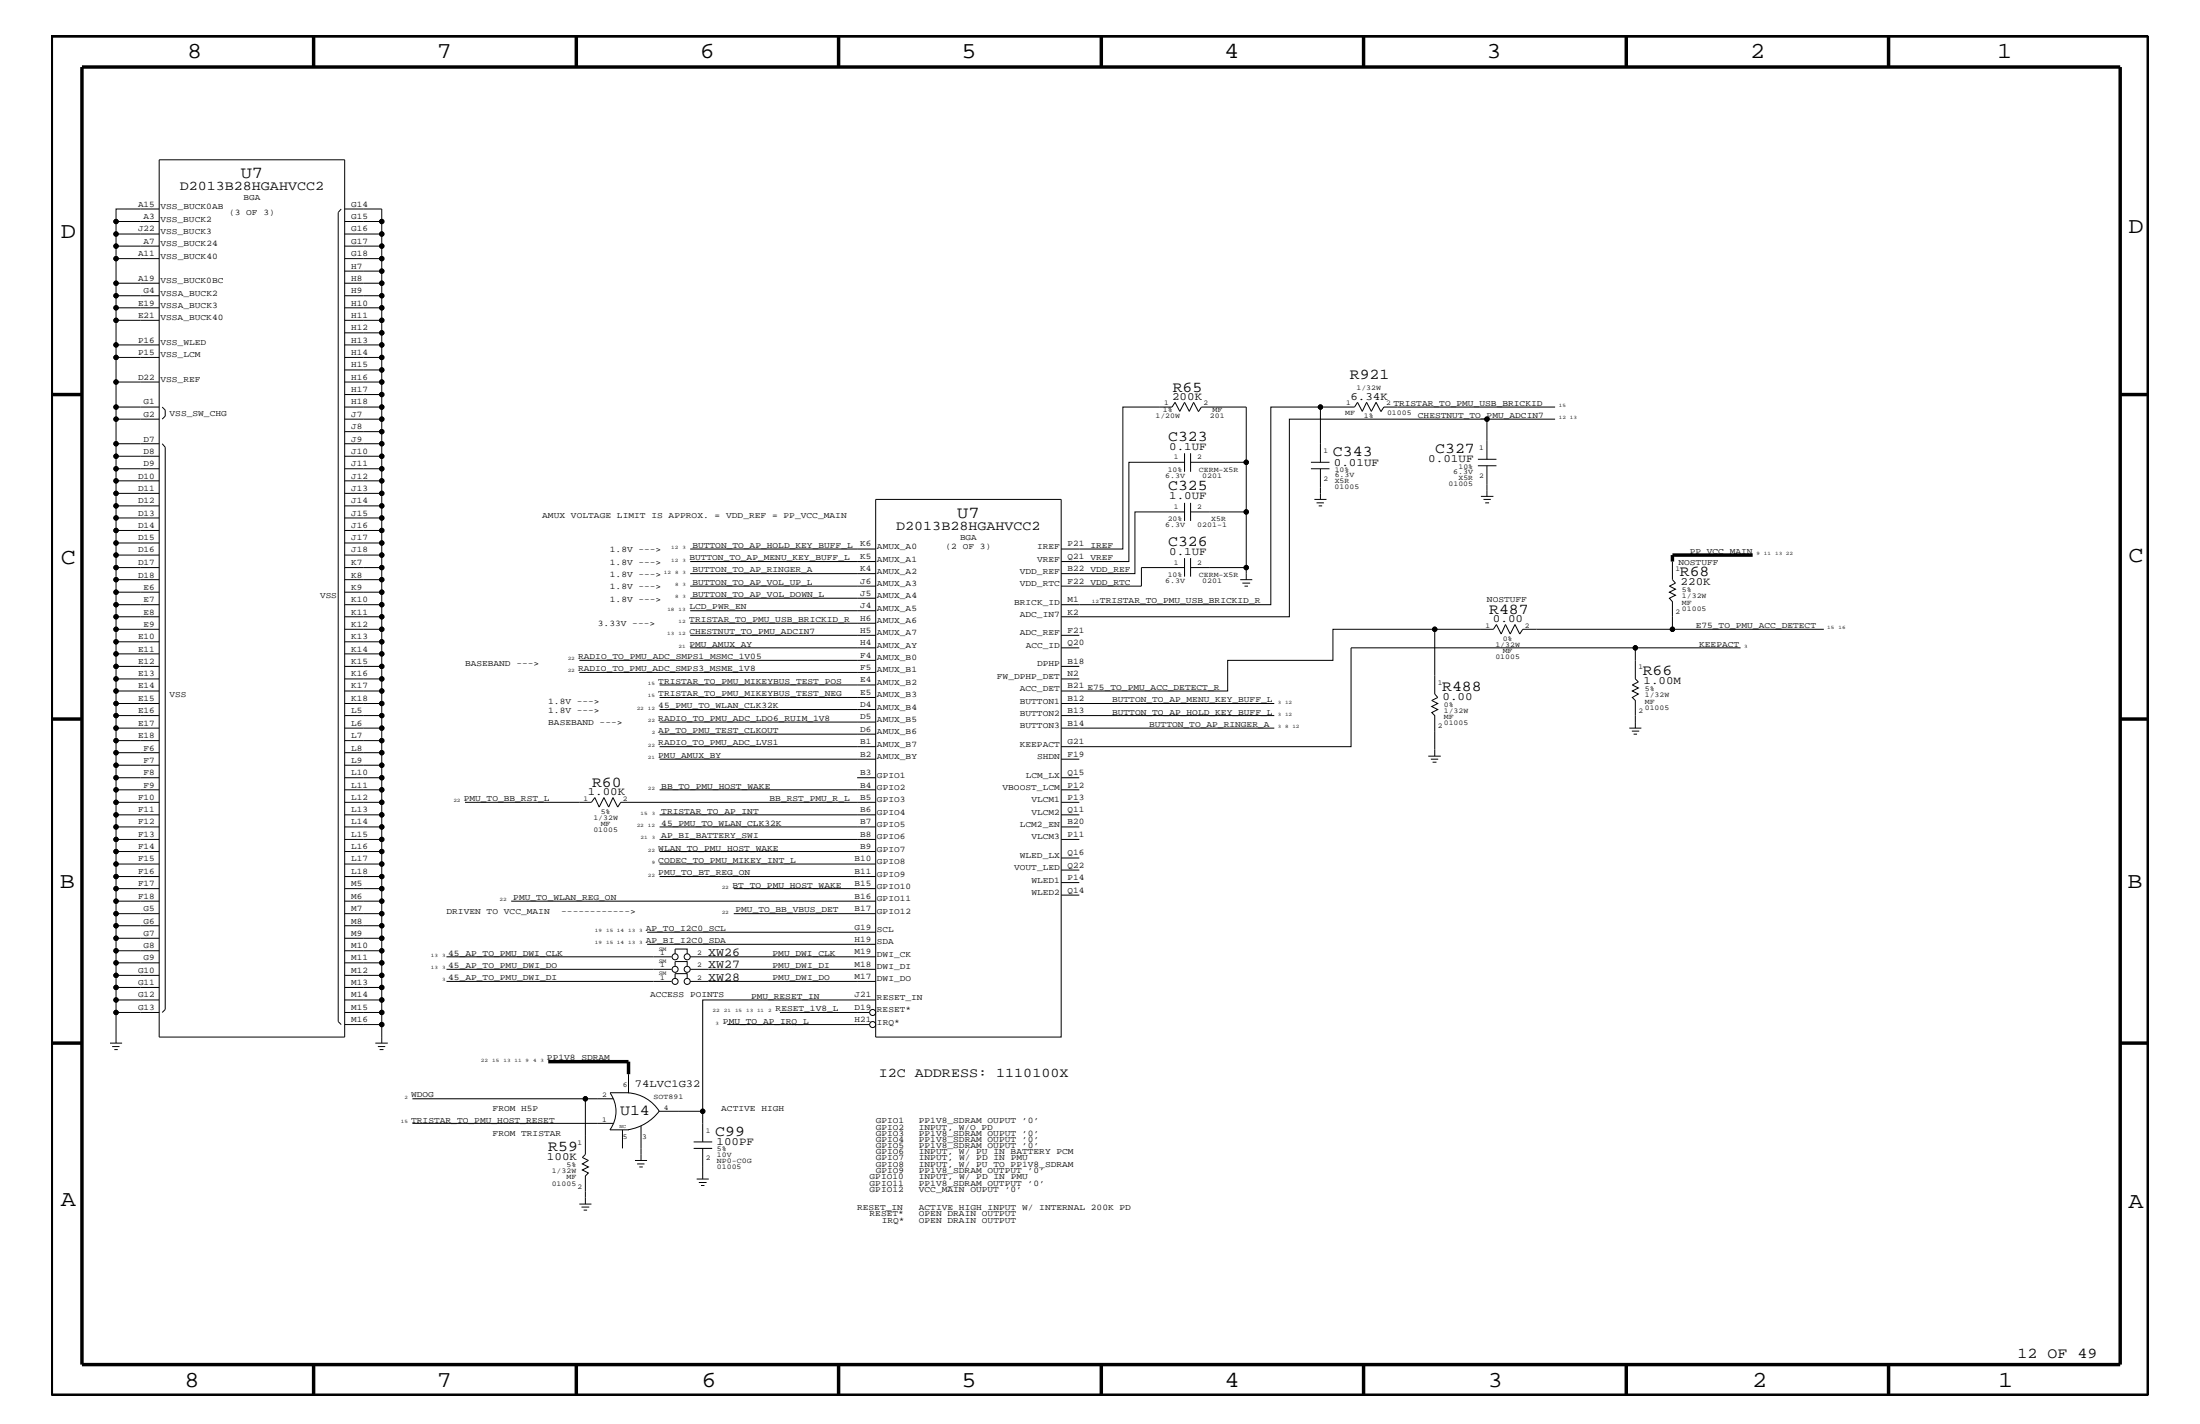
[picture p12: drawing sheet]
<svg xmlns="http://www.w3.org/2000/svg" width="432mm" height="279mm" viewBox="0 0 432 279" stroke-linecap="round" stroke-linejoin="round" font-family="sans-serif">
<g fill="none" stroke="#000" stroke-width=".2">
<path d="M31.2 31.4h36.4v172.1h-36.4zM22.8 50.7h8.4M22.8 58h8.4M22.8 50.7v4.9M22.8 58v2.4M31.2 55.6h-8.4v2.4M31.2 48.3h-8.4v2.4M31.2 45.9h-8.4v2.4M31.2 43.5h-8.4v2.4M31.2 41h-8.4v2.5M67 41l-.6 .7v158.7l.6 .6M67.6 41h7.3v41.2"/>
<path d="M67.6 48.3h7.3M67.6 50.7h7.3M67.6 58h7.3M67.6 55.6h7.3M67.6 53.2h7.3M67.6 43.5h7.3M67.6 45.9h7.3M22.8 70.1h8.4M22.8 70.1v4.9M31.2 79.9h-8.4v2.3M31.2 75h-8.4v4.9M31.2 67.7h-8.4v2.4"/>
<path d="M31.2 62.9h-8.4v4.8M31.2 60.4h-8.4v2.5M31.8 79.9l.6 .6v1.1l-.6 .6M67.6 79.9h7.3M67.6 62.9h7.3M67.6 60.4h7.3M67.6 65.3h7.3M67.6 67.7h7.3M67.6 70.1h7.3M67.6 72.6h7.3M67.6 75h7.3M67.6 77.4h7.3"/>
<path d="M259.2 79.9h-9.8v38.7h-41.1M305.2 79.9h-33.6l-.6 .9M31.2 99.3h-8.4v2.3M31.2 96.8h-8.4v2.5M31.2 94.3h-8.4v2.5M31.2 92h-8.4v2.3M31.2 89.5h-8.4v2.5M31.2 87.1h-8.4v2.4M31.2 82.2h-8.4v4.9M31.8 87.1l.6 .6v110.4l-.6 .6M67.6 84.7h7.3v2.4M67.6 82.2h7.3v2.5"/>
<path d="M67.6 92h7.3M67.6 99.3h7.3M67.6 89.5h7.3M67.6 87.1h7.3M67.6 94.3h7.3M67.6 96.8h7.3M74.9 87.1v46.1M171.9 98h36.4v105.5h-36.4zM232.5 90.7h-10.9v19.5h-13.3M232.5 88.9v3.7M232.5 98.7v3.5M233.7 90.7h10.9v9.7h-10.9"/>
<path d="M233.7 88.9v3.7M233.7 98.7v3.5M235.2 80.7l-.9-1.8-.9 1.8-.9-1.8-.9 1.8-1-1.8-.6 1h-9.6v27.8h-12.1M235.2 80.8l.6-.9h8.8v10.8M257.3 90.7h3.6M257.3 92h3.6M258 98h2.4M258.4 98.7h1.4M258.8 99.3h.7M259.2 92v6M271 80.7l-.9-1.8-.9 1.8-1-1.8-.8 1.8-1-1.8-.5 1h-6.7v10.8M290.1 91.4h3.6"/>
<path d="M290.1 90.1h3.6M290.7 97.4h2.4M291.2 98h1.4M291.5 98.7h.8M291.8 82.2v7.9M291.8 91.4v6M305.2 82.2h-52.1v38.8h-44.8M22.8 113.7h8.4M22.8 113.7v2.5M22.8 118.6v7.3M31.2 116.2h-8.4v2.4h8.4M31.2 111.4h-8.4v2.3"/>
<path d="M31.2 108.9h-8.4v2.5M31.2 106.5h-8.4v2.4M31.2 104.1h-8.4v2.4M31.2 101.6h-8.4v2.5M67.6 111.4h7.3M67.6 113.7h7.3M67.6 106.5h7.3M67.6 101.6h7.3M67.6 104.1h7.3M67.6 108.9h7.3M67.6 116.2h7.3M67.6 118.6h7.3"/>
<path d="M135.5 115h36.4M135.5 110.2h36.4M135.5 112.6h36.4M135.5 107.7h36.4M135.5 119.8h36.4M135.5 117.4h36.4M232.5 100.4h-9.7v12.2h-14.5M232.5 109.5v3.6M232.5 111.4h-8.5v3.6h-15.7M233.7 111.4h10.9v2.3M233.7 109.5v3.6M243.4 113.7h2.4"/>
<path d="M243.8 114.4h1.6M244.3 115h.6M244.6 100.4v11M328.3 110.2v3.5l.5 .7-1.1 .6 1.1 .6-1.1 .6 1.1 .6-1.1 .6 .6 .7v5.4h29.7M22.8 123.5h8.4M22.8 121h8.4M22.8 130.8h8.4M22.8 128.3h8.4M22.8 135.6h8.4M22.8 138h8.4M22.8 128.3v4.9M22.8 135.6v4.8"/>
<path d="M31.2 133.2h-8.4v2.4M31.2 125.9h-8.4v2.4M67.6 133.2h7.3v2.4M67.6 123.5h7.3M67.6 121h7.3M67.6 125.9h7.3M67.6 130.8h7.3M67.6 128.3h7.3M67.6 135.6h7.3M67.6 138h7.3M74.9 135.6v17M113.7 129.6h58.2"/>
<path d="M113.7 131.9h58.2M129.5 139.2h42.4M129.5 134.4h42.4M129.5 136.8h42.4M135.5 124.7h36.4M135.5 127.1h36.4M135.5 122.3h36.4M208.3 133.2h3.5M208.3 130.8h3.5M208.3 138h41.8M208.3 124.7h3.5M208.3 127.1h3.5"/>
<path d="M281.6 123.5h-20v6.1h-20.6v6h-32.7M321 127.1h-55.8v19.4h-56.9M328.3 123.5h-29.4l-.6 .9-1-1.9-.9 1.9-.9-1.9-.9 1.9-.9-1.9-.6 1h-11.5v12.7l.6 .6-1.2 .6 1.2 .6-1.2 .6 1.2 .6-1.2 .6 .6 .6v8M341.6 127.1h-20.6v6.1l.6 .6-1.2 .6 1.2 .6-1.2 .6 1.2 .6-1.2 .6 .6 .6v5.5M22.8 142.9h8.4M22.8 145.3h8.4M22.8 147.7h8.4M22.8 150.1h8.4M22.8 142.9v9.7M31.2 159.9h-8.4v2.3M31.2 157.4h-8.4v2.5M31.2 155h-8.4v2.4"/>
<path d="M31.2 152.6h-8.4v2.4M31.2 140.4h-8.4v2.5M67.6 152.6h7.3v2.4h-7.3M67.6 157.4h7.3M67.6 142.9h7.3M67.6 145.3h7.3M67.6 140.4h7.3M67.6 147.7h7.3M67.6 150.1h7.3M67.6 159.9h7.3M74.9 155v41.2M91.3 157.4h24.8l.7-.9 .8 1.9 .9-1.9 1 1.9 .8-1.9 .9 1.9 .6-1h50.1"/>
<path d="M129.5 144h42.4M129.5 149h42.4M129.5 155h42.4M129.5 159.9h42.4M129.5 146.5h42.4M129.5 141.7h42.4M168.2 152.6h3.7M208.3 157.4h3.5M208.3 142.9h41.8M208.3 149h3.5M208.3 140.4h41.8M208.3 152.6h3.5"/>
<path d="M208.3 155h3.5M208.3 159.9h3.5M280.3 148.4h2.5M280.8 149h1.5M281.2 149.5h.7M319.8 142.9h2.4M320.3 143.5h1.4M320.6 144h.7M22.8 164.7h8.4M22.8 176.8h8.4M22.8 164.7v2.4M22.8 176.8v2.5"/>
<path d="M31.2 179.3h-8.4v2.3M31.2 174.4h-8.4v2.4M31.2 172h-8.4v2.4M31.2 169.5h-8.4v2.5M31.2 167.1h-8.4v2.4M31.2 162.2h-8.4v2.5M67.6 162.2h7.3M67.6 164.7h7.3M67.6 167.1h7.3M67.6 169.5h7.3M67.6 172h7.3M67.6 174.4h7.3"/>
<path d="M67.6 176.8h7.3M67.6 179.3h7.3M100.3 176.8h71.6M129.5 162.2h42.4M129.5 164.7h42.4M129.5 167.1h42.4M129.5 169.5h42.4M129.5 172h42.4M144 174.4h27.9M144 179.3h27.9M208.3 162.2h3.5M208.3 164.7h3.5"/>
<path d="M208.3 173.2h3.5M208.3 175.6h3.5M208.3 168.3h3.5M208.3 170.7h3.5M22.8 184.1h8.4M22.8 188.9h8.4M22.8 196.2h8.4M22.8 184.1v2.4M22.8 188.9v2.5M22.8 196.2v2.5M31.2 198.7h-8.4v6M31.2 193.7h-8.4v2.5"/>
<path d="M31.2 191.4h-8.4v2.3M31.2 186.5h-8.4v2.4M31.2 181.6h-8.4v2.5M67.6 196.2h7.3v4.8M67.6 181.6h7.3M67.6 184.1h7.3M67.6 186.5h7.3M67.6 188.9h7.3M67.6 191.4h7.3M67.6 193.7h7.3M67.6 198.7h7.3M87.6 187.7h44.2"/>
<path d="M87.6 190.2h44.2M87.6 192.6h44.2M127 182.9h44.9M127 185.3h44.9M132.5 187.1v-.9h2.4v.9M132.5 189.5v-.8h2.4v.8M132.5 192v-1h2.4v1M135.5 187.7h36.4M135.5 190.2h36.4M135.5 192.6h36.4M153.1 198.7h17.5M171.9 196.2h-34v21.8"/>
<path d="M21.6 204.7h2.4M22 205.3h1.5M22.4 205.9h.7M67.6 201h7.3v3.7M73.7 204.7h2.4M74.2 205.3h1.4M74.5 205.9h.8M80.9 215.6h39.4M114.9 215.6v10.9l-.6 .6 1.2 .6-1.2 .7 1.2 .6-1.2 .6 1.2 .6-.6 .5v5.5M119.8 214.5a6.1 6.1 0 0 1-.1 7.2h3.7M123.3 214.4a7.9 7.9 0 0 1 6.1 3.7M123.4 210.8v3.6h-3.7"/>
<path d="M129.4 218a9.5 9.5 0 0 1-6.1 3.7M129.5 218h8.4v6.1M142.7 201h27.9M80.9 220.4h39.4M113.7 236.2h2.4M114.1 236.8h1.6M114.6 237.4h.6M122.2 221.7v3.6M124.6 227.7h2.4M125.1 228.4h1.4M125.5 229h.7M125.8 220.9v6.8"/>
<path d="M136.1 225.3h3.7M136.1 224.1h3.7M136.7 231.3h2.4M137.2 232h1.5M137.6 232.6h.7M137.9 225.3v6"/>
<circle cx="22.8" cy="58" r=".42"/>
<circle cx="22.8" cy="48.3" r=".42"/>
<circle cx="22.8" cy="55.6" r=".42"/>
<circle cx="22.8" cy="50.7" r=".42"/>
<circle cx="22.8" cy="43.5" r=".42"/>
<circle cx="22.8" cy="45.9" r=".42"/>
<circle cx="74.9" cy="58" r=".42"/>
<circle cx="74.9" cy="55.6" r=".42"/>
<circle cx="74.9" cy="48.3" r=".42"/>
<circle cx="74.9" cy="43.5" r=".42"/>
<circle cx="74.9" cy="45.9" r=".42"/>
<circle cx="74.9" cy="53.2" r=".42"/>
<circle cx="74.9" cy="50.7" r=".42"/>
<circle cx="22.8" cy="75" r=".42"/>
<circle cx="22.8" cy="67.7" r=".42"/>
<circle cx="22.8" cy="79.9" r=".42"/>
<circle cx="22.8" cy="62.9" r=".42"/>
<circle cx="22.8" cy="60.4" r=".42"/>
<circle cx="22.8" cy="70.1" r=".42"/>
<circle cx="74.9" cy="65.3" r=".42"/>
<circle cx="74.9" cy="75" r=".42"/>
<circle cx="74.9" cy="60.4" r=".42"/>
<circle cx="74.9" cy="62.9" r=".42"/>
<circle cx="74.9" cy="67.7" r=".42"/>
<circle cx="74.9" cy="77.4" r=".42"/>
<circle cx="74.9" cy="79.9" r=".42"/>
<circle cx="74.9" cy="70.1" r=".42"/>
<circle cx="74.9" cy="72.6" r=".42"/>
<circle cx="259.2" cy="79.9" r=".42"/>
<circle cx="22.8" cy="92" r=".42"/>
<circle cx="22.8" cy="82.2" r=".42"/>
<circle cx="22.8" cy="96.8" r=".42"/>
<circle cx="22.8" cy="94.3" r=".42"/>
<circle cx="22.8" cy="87.1" r=".42"/>
<circle cx="22.8" cy="99.3" r=".42"/>
<circle cx="22.8" cy="89.5" r=".42"/>
<circle cx="74.9" cy="92" r=".42"/>
<circle cx="74.9" cy="82.2" r=".42"/>
<circle cx="74.9" cy="84.7" r=".42"/>
<circle cx="74.9" cy="89.5" r=".42"/>
<circle cx="74.9" cy="99.3" r=".42"/>
<circle cx="74.9" cy="96.8" r=".42"/>
<circle cx="74.9" cy="94.3" r=".42"/>
<circle cx="74.9" cy="87.1" r=".42"/>
<circle cx="244.6" cy="90.7" r=".42"/>
<circle cx="291.8" cy="82.2" r=".42"/>
<circle cx="22.8" cy="101.6" r=".42"/>
<circle cx="22.8" cy="118.6" r=".42"/>
<circle cx="22.8" cy="108.9" r=".42"/>
<circle cx="22.8" cy="111.4" r=".42"/>
<circle cx="22.8" cy="116.2" r=".42"/>
<circle cx="22.8" cy="104.1" r=".42"/>
<circle cx="22.8" cy="106.5" r=".42"/>
<circle cx="22.8" cy="113.7" r=".42"/>
<circle cx="74.9" cy="101.6" r=".42"/>
<circle cx="74.9" cy="111.4" r=".42"/>
<circle cx="74.9" cy="108.9" r=".42"/>
<circle cx="74.9" cy="118.6" r=".42"/>
<circle cx="74.9" cy="104.1" r=".42"/>
<circle cx="74.9" cy="113.7" r=".42"/>
<circle cx="74.9" cy="106.5" r=".42"/>
<circle cx="74.9" cy="116.2" r=".42"/>
<circle cx="244.6" cy="111.4" r=".42"/>
<circle cx="244.6" cy="100.4" r=".42"/>
<circle cx="22.8" cy="128.3" r=".42"/>
<circle cx="22.8" cy="138" r=".42"/>
<circle cx="22.8" cy="135.6" r=".42"/>
<circle cx="22.8" cy="125.9" r=".42"/>
<circle cx="22.8" cy="123.5" r=".42"/>
<circle cx="22.8" cy="121" r=".42"/>
<circle cx="22.8" cy="133.2" r=".42"/>
<circle cx="22.8" cy="130.8" r=".42"/>
<circle cx="74.9" cy="128.3" r=".42"/>
<circle cx="74.9" cy="138" r=".42"/>
<circle cx="74.9" cy="135.6" r=".42"/>
<circle cx="74.9" cy="130.8" r=".42"/>
<circle cx="74.9" cy="121" r=".42"/>
<circle cx="74.9" cy="125.9" r=".42"/>
<circle cx="74.9" cy="123.5" r=".42"/>
<circle cx="74.9" cy="133.2" r=".42"/>
<circle cx="281.6" cy="123.5" r=".42"/>
<circle cx="321" cy="127.1" r=".42"/>
<circle cx="328.3" cy="123.5" r=".42"/>
<circle cx="22.8" cy="145.3" r=".42"/>
<circle cx="22.8" cy="147.7" r=".42"/>
<circle cx="22.8" cy="152.6" r=".42"/>
<circle cx="22.8" cy="142.9" r=".42"/>
<circle cx="22.8" cy="157.4" r=".42"/>
<circle cx="22.8" cy="155" r=".42"/>
<circle cx="22.8" cy="159.9" r=".42"/>
<circle cx="22.8" cy="140.4" r=".42"/>
<circle cx="22.8" cy="150.1" r=".42"/>
<circle cx="74.9" cy="152.6" r=".42"/>
<circle cx="74.9" cy="157.4" r=".42"/>
<circle cx="74.9" cy="145.3" r=".42"/>
<circle cx="74.9" cy="155" r=".42"/>
<circle cx="74.9" cy="142.9" r=".42"/>
<circle cx="74.9" cy="147.7" r=".42"/>
<circle cx="74.9" cy="159.9" r=".42"/>
<circle cx="74.9" cy="140.4" r=".42"/>
<circle cx="74.9" cy="150.1" r=".42"/>
<circle cx="22.8" cy="179.3" r=".42"/>
<circle cx="22.8" cy="164.7" r=".42"/>
<circle cx="22.8" cy="172" r=".42"/>
<circle cx="22.8" cy="162.2" r=".42"/>
<circle cx="22.8" cy="169.5" r=".42"/>
<circle cx="22.8" cy="174.4" r=".42"/>
<circle cx="22.8" cy="167.1" r=".42"/>
<circle cx="22.8" cy="176.8" r=".42"/>
<circle cx="74.9" cy="179.3" r=".42"/>
<circle cx="74.9" cy="172" r=".42"/>
<circle cx="74.9" cy="162.2" r=".42"/>
<circle cx="74.9" cy="174.4" r=".42"/>
<circle cx="74.9" cy="164.7" r=".42"/>
<circle cx="74.9" cy="169.5" r=".42"/>
<circle cx="74.9" cy="167.1" r=".42"/>
<circle cx="74.9" cy="176.8" r=".42"/>
<circle cx="22.8" cy="198.7" r=".42"/>
<circle cx="22.8" cy="184.1" r=".42"/>
<circle cx="22.8" cy="188.9" r=".42"/>
<circle cx="22.8" cy="181.6" r=".42"/>
<circle cx="22.8" cy="191.4" r=".42"/>
<circle cx="22.8" cy="196.2" r=".42"/>
<circle cx="22.8" cy="186.5" r=".42"/>
<circle cx="22.8" cy="193.7" r=".42"/>
<circle cx="74.9" cy="198.7" r=".42"/>
<circle cx="74.9" cy="181.6" r=".42"/>
<circle cx="74.9" cy="188.9" r=".42"/>
<circle cx="74.9" cy="191.4" r=".42"/>
<circle cx="74.9" cy="184.1" r=".42"/>
<circle cx="74.9" cy="196.2" r=".42"/>
<circle cx="74.9" cy="186.5" r=".42"/>
<circle cx="74.9" cy="193.7" r=".42"/>
<circle cx="132.5" cy="190.2" r=".59"/>
<circle cx="132.5" cy="187.7" r=".59"/>
<circle cx="132.5" cy="192.6" r=".59"/>
<circle cx="134.9" cy="190.2" r=".59"/>
<circle cx="134.9" cy="187.7" r=".59"/>
<circle cx="134.9" cy="192.6" r=".59"/>
<circle cx="171.3" cy="198.7" r=".59"/>
<circle cx="74.9" cy="201" r=".42"/>
<circle cx="114.9" cy="215.6" r=".42"/>
<circle cx="137.9" cy="218" r=".42"/>
<circle cx="171.3" cy="201" r=".59"/>
</g>
<g fill="none" stroke="#000" stroke-width=".68" stroke-linecap="butt">
<path d="M10.1 7.1h411.5v266.7h-411.5zM16.1 13.2h400v254.5h-400zM61.6 7.1v6.1M113.1 7.1v6.1M164.6 7.1v6.1M216.2 7.1v6.1M267.6 7.1v6.1M319.2 7.1v6.1M370.7 7.1v6.1M10.1 77.4h6M416.1 77.4h5.5M344 108.9h-15.7v1.3"/>
<path d="M10.1 141.1h6M416.1 141.1h5.5M10.1 204.7h6M107.6 208.3h15.8v2.5M416.1 204.7h5.5M61.6 267.7v6.1M113.1 267.7v6.1M164.6 267.7v6.1M216.2 268v5.8M267.6 267.7v6.1M319.2 267.7v6.1M370.7 267.7v6.1"/>
</g>
<g fill="#000">
<circle cx="22.8" cy="58" r=".42"/>
<circle cx="22.8" cy="48.3" r=".42"/>
<circle cx="22.8" cy="55.6" r=".42"/>
<circle cx="22.8" cy="50.7" r=".42"/>
<circle cx="22.8" cy="43.5" r=".42"/>
<circle cx="22.8" cy="45.9" r=".42"/>
<circle cx="74.9" cy="58" r=".42"/>
<circle cx="74.9" cy="55.6" r=".42"/>
<circle cx="74.9" cy="48.3" r=".42"/>
<circle cx="74.9" cy="43.5" r=".42"/>
<circle cx="74.9" cy="45.9" r=".42"/>
<circle cx="74.9" cy="53.2" r=".42"/>
<circle cx="74.9" cy="50.7" r=".42"/>
<circle cx="22.8" cy="75" r=".42"/>
<circle cx="22.8" cy="67.7" r=".42"/>
<circle cx="22.8" cy="79.9" r=".42"/>
<circle cx="22.8" cy="62.9" r=".42"/>
<circle cx="22.8" cy="60.4" r=".42"/>
<circle cx="22.8" cy="70.1" r=".42"/>
<circle cx="74.9" cy="65.3" r=".42"/>
<circle cx="74.9" cy="75" r=".42"/>
<circle cx="74.9" cy="60.4" r=".42"/>
<circle cx="74.9" cy="62.9" r=".42"/>
<circle cx="74.9" cy="67.7" r=".42"/>
<circle cx="74.9" cy="77.4" r=".42"/>
<circle cx="74.9" cy="79.9" r=".42"/>
<circle cx="74.9" cy="70.1" r=".42"/>
<circle cx="74.9" cy="72.6" r=".42"/>
<circle cx="259.2" cy="79.9" r=".42"/>
<circle cx="22.8" cy="92" r=".42"/>
<circle cx="22.8" cy="82.2" r=".42"/>
<circle cx="22.8" cy="96.8" r=".42"/>
<circle cx="22.8" cy="94.3" r=".42"/>
<circle cx="22.8" cy="87.1" r=".42"/>
<circle cx="22.8" cy="99.3" r=".42"/>
<circle cx="22.8" cy="89.5" r=".42"/>
<circle cx="74.9" cy="92" r=".42"/>
<circle cx="74.9" cy="82.2" r=".42"/>
<circle cx="74.9" cy="84.7" r=".42"/>
<circle cx="74.9" cy="89.5" r=".42"/>
<circle cx="74.9" cy="99.3" r=".42"/>
<circle cx="74.9" cy="96.8" r=".42"/>
<circle cx="74.9" cy="94.3" r=".42"/>
<circle cx="74.9" cy="87.1" r=".42"/>
<circle cx="244.6" cy="90.7" r=".42"/>
<circle cx="291.8" cy="82.2" r=".42"/>
<circle cx="22.8" cy="101.6" r=".42"/>
<circle cx="22.8" cy="118.6" r=".42"/>
<circle cx="22.8" cy="108.9" r=".42"/>
<circle cx="22.8" cy="111.4" r=".42"/>
<circle cx="22.8" cy="116.2" r=".42"/>
<circle cx="22.8" cy="104.1" r=".42"/>
<circle cx="22.8" cy="106.5" r=".42"/>
<circle cx="22.8" cy="113.7" r=".42"/>
<circle cx="74.9" cy="101.6" r=".42"/>
<circle cx="74.9" cy="111.4" r=".42"/>
<circle cx="74.9" cy="108.9" r=".42"/>
<circle cx="74.9" cy="118.6" r=".42"/>
<circle cx="74.9" cy="104.1" r=".42"/>
<circle cx="74.9" cy="113.7" r=".42"/>
<circle cx="74.9" cy="106.5" r=".42"/>
<circle cx="74.9" cy="116.2" r=".42"/>
<circle cx="244.6" cy="111.4" r=".42"/>
<circle cx="244.6" cy="100.4" r=".42"/>
<circle cx="22.8" cy="128.3" r=".42"/>
<circle cx="22.8" cy="138" r=".42"/>
<circle cx="22.8" cy="135.6" r=".42"/>
<circle cx="22.8" cy="125.9" r=".42"/>
<circle cx="22.8" cy="123.5" r=".42"/>
<circle cx="22.8" cy="121" r=".42"/>
<circle cx="22.8" cy="133.2" r=".42"/>
<circle cx="22.8" cy="130.8" r=".42"/>
<circle cx="74.9" cy="128.3" r=".42"/>
<circle cx="74.9" cy="138" r=".42"/>
<circle cx="74.9" cy="135.6" r=".42"/>
<circle cx="74.9" cy="130.8" r=".42"/>
<circle cx="74.9" cy="121" r=".42"/>
<circle cx="74.9" cy="125.9" r=".42"/>
<circle cx="74.9" cy="123.5" r=".42"/>
<circle cx="74.9" cy="133.2" r=".42"/>
<circle cx="281.6" cy="123.5" r=".42"/>
<circle cx="321" cy="127.1" r=".42"/>
<circle cx="328.3" cy="123.5" r=".42"/>
<circle cx="22.8" cy="145.3" r=".42"/>
<circle cx="22.8" cy="147.7" r=".42"/>
<circle cx="22.8" cy="152.6" r=".42"/>
<circle cx="22.8" cy="142.9" r=".42"/>
<circle cx="22.8" cy="157.4" r=".42"/>
<circle cx="22.8" cy="155" r=".42"/>
<circle cx="22.8" cy="159.9" r=".42"/>
<circle cx="22.8" cy="140.4" r=".42"/>
<circle cx="22.8" cy="150.1" r=".42"/>
<circle cx="74.9" cy="152.6" r=".42"/>
<circle cx="74.9" cy="157.4" r=".42"/>
<circle cx="74.9" cy="145.3" r=".42"/>
<circle cx="74.9" cy="155" r=".42"/>
<circle cx="74.9" cy="142.9" r=".42"/>
<circle cx="74.9" cy="147.7" r=".42"/>
<circle cx="74.9" cy="159.9" r=".42"/>
<circle cx="74.9" cy="140.4" r=".42"/>
<circle cx="74.9" cy="150.1" r=".42"/>
<circle cx="22.8" cy="179.3" r=".42"/>
<circle cx="22.8" cy="164.7" r=".42"/>
<circle cx="22.8" cy="172" r=".42"/>
<circle cx="22.8" cy="162.2" r=".42"/>
<circle cx="22.8" cy="169.5" r=".42"/>
<circle cx="22.8" cy="174.4" r=".42"/>
<circle cx="22.8" cy="167.1" r=".42"/>
<circle cx="22.8" cy="176.8" r=".42"/>
<circle cx="74.9" cy="179.3" r=".42"/>
<circle cx="74.9" cy="172" r=".42"/>
<circle cx="74.9" cy="162.2" r=".42"/>
<circle cx="74.9" cy="174.4" r=".42"/>
<circle cx="74.9" cy="164.7" r=".42"/>
<circle cx="74.9" cy="169.5" r=".42"/>
<circle cx="74.9" cy="167.1" r=".42"/>
<circle cx="74.9" cy="176.8" r=".42"/>
<circle cx="22.8" cy="198.7" r=".42"/>
<circle cx="22.8" cy="184.1" r=".42"/>
<circle cx="22.8" cy="188.9" r=".42"/>
<circle cx="22.8" cy="181.6" r=".42"/>
<circle cx="22.8" cy="191.4" r=".42"/>
<circle cx="22.8" cy="196.2" r=".42"/>
<circle cx="22.8" cy="186.5" r=".42"/>
<circle cx="22.8" cy="193.7" r=".42"/>
<circle cx="74.9" cy="198.7" r=".42"/>
<circle cx="74.9" cy="181.6" r=".42"/>
<circle cx="74.9" cy="188.9" r=".42"/>
<circle cx="74.9" cy="191.4" r=".42"/>
<circle cx="74.9" cy="184.1" r=".42"/>
<circle cx="74.9" cy="196.2" r=".42"/>
<circle cx="74.9" cy="186.5" r=".42"/>
<circle cx="74.9" cy="193.7" r=".42"/>
<circle cx="74.9" cy="201" r=".42"/>
<circle cx="114.9" cy="215.6" r=".42"/>
<circle cx="137.9" cy="218" r=".42"/>
</g>
<g font-size="4.5">
<text x="36.7" y="11.5">8</text>
<text x="85.8" y="11.5">7</text>
<text x="137.3" y="11.5">6</text>
<text x="188.7" y="11.5">5</text>
<text x="240.3" y="11.5">4</text>
<text x="291.8" y="11.5">3</text>
<text x="343.5" y="11.5">2</text>
<text x="392" y="11.5">1</text>
<text x="11.9" y="46.8">D</text>
<text x="417.7" y="45.7">D</text>
<text x="11.9" y="110.6">C</text>
<text x="417.7" y="110.3">C</text>
<text x="11.8" y="174.3">B</text>
<text x="417.6" y="174.2">B</text>
<text x="11.9" y="236.7">A</text>
<text x="417.7" y="237.1">A</text>
<text x="36.2" y="272.1">8</text>
<text x="85.8" y="272.1">7</text>
<text x="137.7" y="272.1">6</text>
<text x="188.7" y="272.1">5</text>
<text x="240.4" y="272.1">4</text>
<text x="292" y="272.1">3</text>
<text x="343.9" y="272.1">2</text>
<text x="392.2" y="272.1">1</text>
</g>
<g font-size="3.3">
<text x="47.2" y="35">U7</text>
<text x="187.9" y="101.6">U7</text>
</g>
<g font-size="3">
<text x="230.2" y="76.8">R65</text>
<text x="264.9" y="74.4">R921</text>
<text x="229.3" y="86.5">C323</text>
<text x="261.6" y="89.5">C343</text>
<text x="281.7" y="88.9">C327</text>
<text x="229.3" y="96.2">C325</text>
<text x="229.3" y="107.1">C326</text>
<text x="329.7" y="113.1">R68</text>
<text x="292.3" y="120.4">R487</text>
<text x="283" y="135.5">R488</text>
<text x="322.4" y="132.4">R66</text>
<text x="116.2" y="154.4">R60</text>
<text x="121.7" y="218.8">U14</text>
<text x="107.6" y="225.7">R59</text>
<text x="140.4" y="222.9">C99</text>
<text x="396" y="266.5">12 OF 49</text>
</g>
<g font-size="2.6">
<text x="35.3" y="37.4">D2013B28HGAHVCC2</text>
<text x="175.9" y="104.1">D2013B28HGAHVCC2</text>
<text x="172.5" y="211.4">I2C ADDRESS: 1110100X</text>
</g>
<g font-size="2.4">
<text x="139" y="187.6">XW26</text>
<text x="139" y="190">XW27</text>
<text x="139" y="192.5">XW28</text>
</g>
<g font-size="2.2">
<text x="230" y="78.5">200K</text>
<text x="265" y="78.5">6.34K</text>
<text x="229.5" y="88.3">0.1UF</text>
<text x="261.8" y="91.4">0.01UF</text>
<text x="280.3" y="90.7">0.01UF</text>
<text x="229.5" y="98">1.0UF</text>
<text x="229.5" y="108.9">0.1UF</text>
<text x="329.9" y="114.8">220K</text>
<text x="293" y="122.1">0.00</text>
<text x="283.1" y="137.3">0.00</text>
<text x="322.6" y="134.2">1.00M</text>
<text x="115.4" y="156.1">1.00K</text>
<text x="107.4" y="227.6">100K</text>
<text x="140.6" y="224.7">100PF</text>
</g>
<text font-size="2.1" x="124.6" y="213.2">74LVC1G32</text>
<g font-size="1.7">
<text x="27.1" y="40.6">A15</text>
<text x="31.5" y="41">VSS_BUCK0AB</text>
<text x="47.8" y="39.2">BGA</text>
<text x="68.9" y="40.6">G14</text>
<text x="27.1" y="45.4">J22</text>
<text x="28.2" y="43">A3</text>
<text x="28.2" y="47.9">A7</text>
<text x="31.5" y="43.5">VSS_BUCK2</text>
<text x="31.5" y="45.9">VSS_BUCK3</text>
<text x="45" y="42.3">(3 OF 3)</text>
<text x="68.9" y="47.9">G17</text>
<text x="68.9" y="43">G15</text>
<text x="68.9" y="45.4">G16</text>
<text x="27.1" y="50.2">A11</text>
<text x="31.5" y="48.3">VSS_BUCK24</text>
<text x="31.5" y="50.7">VSS_BUCK40</text>
<text x="68.9" y="52.7">H7</text>
<text x="68.9" y="50.2">G18</text>
<text x="27.1" y="60">E19</text>
<text x="27.1" y="55.1">A19</text>
<text x="28.2" y="57.5">G4</text>
<text x="31.5" y="55.6">VSS_BUCK0BC</text>
<text x="31.5" y="58">VSSA_BUCK2</text>
<text x="68.9" y="57.5">H9</text>
<text x="68.9" y="55.1">H8</text>
<text x="68.9" y="60">H10</text>
<text x="27.1" y="62.3">E21</text>
<text x="31.5" y="62.9">VSSA_BUCK40</text>
<text x="31.5" y="60.4">VSSA_BUCK3</text>
<text x="68.9" y="62.3">H11</text>
<text x="68.9" y="64.8">H12</text>
<text x="27.1" y="67.3">P16</text>
<text x="27.1" y="69.6">P15</text>
<text x="31.5" y="67.7">VSS_WLED</text>
<text x="31.5" y="70.1">VSS_LCM</text>
<text x="68.9" y="67.3">H13</text>
<text x="68.9" y="69.6">H14</text>
<text x="27.1" y="74.5">D22</text>
<text x="31.5" y="75">VSS_REF</text>
<text x="68.9" y="72.1">H15</text>
<text x="68.9" y="74.5">H16</text>
<text x="68.9" y="76.9">H17</text>
<text x="28.2" y="81.7">G2</text>
<text x="28.2" y="79.4">G1</text>
<text x="33.3" y="81.6">VSS_SW_CHG</text>
<text x="68.9" y="81.7">J7</text>
<text x="68.9" y="79.4">H18</text>
<text x="273.5" y="79.6">TRISTAR_TO_PMU_USB_BRICKID</text>
<text x="278.3" y="82">CHESTNUT_TO_PMU_ADCIN7</text>
<text x="28.2" y="89">D8</text>
<text x="28.2" y="86.6">D7</text>
<text x="68.9" y="84.2">J8</text>
<text x="68.9" y="86.6">J9</text>
<text x="68.9" y="89">J10</text>
<text x="27.1" y="93.9">D10</text>
<text x="28.2" y="91.5">D9</text>
<text x="68.9" y="91.5">J11</text>
<text x="68.9" y="93.9">J12</text>
<text x="27.1" y="96.3">D11</text>
<text x="27.1" y="98.7">D12</text>
<text x="27.1" y="101.2">D13</text>
<text x="68.9" y="98.7">J14</text>
<text x="68.9" y="96.3">J13</text>
<text x="68.9" y="101.2">J15</text>
<text x="106.4" y="101.6">AMUX VOLTAGE LIMIT IS APPROX. = VDD_REF = PP_VCC_MAIN</text>
<text x="27.1" y="106">D15</text>
<text x="27.1" y="103.6">D14</text>
<text x="68.9" y="106">J17</text>
<text x="68.9" y="103.6">J16</text>
<text x="135.9" y="107.5">BUTTON_TO_AP_HOLD_KEY_BUFF_L</text>
<text x="168.8" y="107.2">K6</text>
<text x="172.1" y="107.7">AMUX_A0</text>
<text x="185.6" y="107.7">(2 OF 3)</text>
<text x="188.4" y="105.9">BGA</text>
<text x="203.5" y="107.7">IREF</text>
<text x="209.5" y="107.2">P21</text>
<text x="214" y="107.5">IREF</text>
<text x="27.1" y="108.4">D16</text>
<text x="27.1" y="110.9">D17</text>
<text x="27.1" y="113.3">D18</text>
<text x="68.9" y="110.9">K7</text>
<text x="68.9" y="108.4">J18</text>
<text x="68.9" y="113.3">K8</text>
<text x="119.7" y="113.1">1.8V ---&gt;</text>
<text x="119.7" y="108.3">1.8V ---&gt;</text>
<text x="119.7" y="110.8">1.8V ---&gt;</text>
<text x="135.3" y="109.9">BUTTON_TO_AP_MENU_KEY_BUFF_L</text>
<text x="135.9" y="112.3">BUTTON_TO_AP_RINGER_A</text>
<text x="168.8" y="112">K4</text>
<text x="168.8" y="109.7">K5</text>
<text x="172.1" y="112.6">AMUX_A2</text>
<text x="172.1" y="110.2">AMUX_A1</text>
<text x="200.2" y="112.6">VDD_REF</text>
<text x="203.5" y="110.2">VREF</text>
<text x="209.5" y="112">B22</text>
<text x="209.6" y="109.7">Q21 VREF</text>
<text x="214" y="112.3">VDD_REF</text>
<text x="329.4" y="110.8">NOSTUFF</text>
<text x="331.6" y="108.7">PP_VCC_MAIN</text>
<text x="28.2" y="115.7">E6</text>
<text x="28.2" y="118.1">E7</text>
<text x="62.8" y="117.4">VSS</text>
<text x="68.9" y="115.7">K9</text>
<text x="68.9" y="118.1">K10</text>
<text x="119.7" y="115.6">1.8V ---&gt;</text>
<text x="119.7" y="118.1">1.8V ---&gt;</text>
<text x="135.3" y="119.6">LCD_PWR_EN</text>
<text x="135.9" y="117.2">BUTTON_TO_AP_VOL_DOWN_L</text>
<text x="135.9" y="114.8">BUTTON_TO_AP_VOL_UP_L</text>
<text x="168.8" y="114.5">J6</text>
<text x="168.8" y="119.3">J4</text>
<text x="168.8" y="117">J5</text>
<text x="172.1" y="115">AMUX_A3</text>
<text x="172.1" y="119.8">AMUX_A5</text>
<text x="172.1" y="117.4">AMUX_A4</text>
<text x="199.1" y="118.6">BRICK_ID</text>
<text x="200.2" y="115">VDD_RTC</text>
<text x="209.5" y="114.5">F22</text>
<text x="209.5" y="118.1">M1</text>
<text x="214" y="114.8">VDD_RTC</text>
<text x="215.9" y="118.4">TRISTAR_TO_PMU_USB_BRICKID_R</text>
<text x="291.8" y="118.1">NOSTUFF</text>
<text x="27.1" y="125.4">E10</text>
<text x="28.2" y="120.6">E8</text>
<text x="28.2" y="123">E9</text>
<text x="68.9" y="123">K12</text>
<text x="68.9" y="120.6">K11</text>
<text x="68.9" y="125.4">K13</text>
<text x="117.3" y="122.9">3.33V ---&gt;</text>
<text x="135.3" y="122">TRISTAR_TO_PMU_USB_BRICKID_R</text>
<text x="135.3" y="124.4">CHESTNUT_TO_PMU_ADCIN7</text>
<text x="168.8" y="124.2">H5</text>
<text x="168.8" y="121.8">H6</text>
<text x="172.1" y="124.7">AMUX_A7</text>
<text x="172.1" y="122.3">AMUX_A6</text>
<text x="200.2" y="124.7">ADC_REF</text>
<text x="200.2" y="121">ADC_IN7</text>
<text x="209.5" y="124.2">F21</text>
<text x="209.5" y="120.6">K2</text>
<text x="332.8" y="123.2">E75_TO_PMU_ACC_DETECT</text>
<text x="27.1" y="127.9">E11</text>
<text x="27.1" y="130.2">E12</text>
<text x="68.9" y="130.2">K15</text>
<text x="68.9" y="127.9">K14</text>
<text x="91.3" y="130.8">BASEBAND ---&gt;</text>
<text x="113.5" y="131.7">RADIO_TO_PMU_ADC_SMPS3_MSME_1V8</text>
<text x="113.5" y="129.3">RADIO_TO_PMU_ADC_SMPS1_MSMC_1V05</text>
<text x="135.3" y="126.9">PMU_AMUX_AY</text>
<text x="168.8" y="129.1">F4</text>
<text x="168.8" y="131.5">F5</text>
<text x="168.8" y="126.6">H4</text>
<text x="172.1" y="129.6">AMUX_B0</text>
<text x="172.1" y="131.9">AMUX_B1</text>
<text x="172.1" y="127.1">AMUX_AY</text>
<text x="201.3" y="127.1">ACC_ID</text>
<text x="203.5" y="130.8">DPHP</text>
<text x="209.5" y="126.6">Q20</text>
<text x="209.6" y="130.2">B18</text>
<text x="333.5" y="126.9">KEEPACT</text>
<text x="27.1" y="132.7">E13</text>
<text x="27.1" y="135.1">E14</text>
<text x="27.1" y="137.5">E15</text>
<text x="33.3" y="136.8">VSS</text>
<text x="68.9" y="135.1">K17</text>
<text x="68.9" y="137.5">K18</text>
<text x="68.9" y="132.7">K16</text>
<text x="129.2" y="136.6">TRISTAR_TO_PMU_MIKEYBUS_TEST_NEG</text>
<text x="129.2" y="134.1">TRISTAR_TO_PMU_MIKEYBUS_TEST_POS</text>
<text x="168.8" y="133.9">E4</text>
<text x="168.8" y="136.3">E5</text>
<text x="172.1" y="134.4">AMUX_B2</text>
<text x="172.1" y="136.8">AMUX_B3</text>
<text x="195.7" y="133.2">FW_DPHP_DET</text>
<text x="200.2" y="135.6">ACC_DET</text>
<text x="209.5" y="132.7">N2</text>
<text x="209.5" y="137.5">B12</text>
<text x="209.5" y="135.1">B21 E75_TO_PMU_ACC_DETECT_R</text>
<text x="218.3" y="137.8">BUTTON_TO_AP_MENU_KEY_BUFF_L</text>
<text x="27.1" y="140">E16</text>
<text x="27.1" y="142.4">E17</text>
<text x="68.9" y="142.4">L6</text>
<text x="68.9" y="140">L5</text>
<text x="107.6" y="138">1.8V ---&gt;</text>
<text x="107.6" y="139.8">1.8V ---&gt;</text>
<text x="107.6" y="142.3">BASEBAND ---&gt;</text>
<text x="129.2" y="143.9">AP_TO_PMU_TEST_CLKOUT</text>
<text x="129.2" y="139">45_PMU_TO_WLAN_CLK32K</text>
<text x="129.2" y="141.4">RADIO_TO_PMU_ADC_LDO6_RUIM_1V8</text>
<text x="168.8" y="138.7">D4</text>
<text x="168.8" y="141.2">D5</text>
<text x="168.8" y="143.6">D6</text>
<text x="172.1" y="139.2">AMUX_B4</text>
<text x="172.1" y="141.7">AMUX_B5</text>
<text x="200.2" y="138">BUTTON1</text>
<text x="200.2" y="140.4">BUTTON2</text>
<text x="200.2" y="142.9">BUTTON3</text>
<text x="209.5" y="140">B13</text>
<text x="209.5" y="142.4">B14</text>
<text x="218.3" y="140.2">BUTTON_TO_AP_HOLD_KEY_BUFF_L</text>
<text x="225.6" y="142.6">BUTTON_TO_AP_RINGER_A</text>
<text x="27.1" y="144.8">E18</text>
<text x="28.2" y="147.3">F6</text>
<text x="28.2" y="149.6">F7</text>
<text x="68.9" y="144.8">L7</text>
<text x="68.9" y="147.3">L8</text>
<text x="68.9" y="149.6">L9</text>
<text x="129.2" y="148.7">PMU_AMUX_BY</text>
<text x="129.2" y="146.2">RADIO_TO_PMU_ADC_LVS1</text>
<text x="168.8" y="146">B1</text>
<text x="168.8" y="148.4">B2</text>
<text x="172.1" y="146.5">AMUX_B7</text>
<text x="172.1" y="149">AMUX_BY</text>
<text x="172.1" y="144">AMUX_B6</text>
<text x="200.2" y="146.5">KEEPACT</text>
<text x="203.5" y="149">SHDN</text>
<text x="209.5" y="148.4">F19</text>
<text x="209.5" y="146">G21</text>
<text x="28.2" y="152.1">F8</text>
<text x="28.2" y="154.5">F9</text>
<text x="68.9" y="152.1">L10</text>
<text x="68.9" y="154.5">L11</text>
<text x="129.8" y="154.7">BB_TO_PMU_HOST_WAKE</text>
<text x="168.8" y="152.1">B3</text>
<text x="168.8" y="154.5">B4</text>
<text x="172.1" y="152.6">GPIO1</text>
<text x="172.1" y="155">GPIO2</text>
<text x="196.8" y="155">VBOOST_LCM</text>
<text x="201.3" y="152.6">LCM_LX</text>
<text x="209.5" y="154.5">P12</text>
<text x="209.5" y="152.1">Q15</text>
<text x="27.1" y="156.9">F10</text>
<text x="27.1" y="159.4">F11</text>
<text x="27.1" y="161.7">F12</text>
<text x="68.9" y="156.9">L12</text>
<text x="68.9" y="159.4">L13</text>
<text x="68.9" y="161.7">L14</text>
<text x="91" y="157.2">PMU_TO_BB_RST_L</text>
<text x="129.8" y="162">45_PMU_TO_WLAN_CLK32K</text>
<text x="129.8" y="159.6">TRISTAR_TO_AP_INT</text>
<text x="151" y="157.2">BB_RST_PMU_R_L</text>
<text x="168.8" y="156.9">B5</text>
<text x="168.8" y="159.4">B6</text>
<text x="168.8" y="161.7">B7</text>
<text x="172.1" y="157.4">GPIO3</text>
<text x="172.1" y="159.9">GPIO4</text>
<text x="202.4" y="157.4">VLCM1</text>
<text x="202.4" y="159.9">VLCM2</text>
<text x="209.5" y="156.9">P13</text>
<text x="209.5" y="159.4">Q11</text>
<text x="209.5" y="161.7">B20</text>
<text x="27.1" y="164.2">F13</text>
<text x="27.1" y="166.7">F14</text>
<text x="68.9" y="164.2">L15</text>
<text x="68.9" y="166.7">L16</text>
<text x="129.2" y="166.9">WLAN_TO_PMU_HOST_WAKE</text>
<text x="129.8" y="164.5">AP_BI_BATTERY_SWI</text>
<text x="168.8" y="164.2">B8</text>
<text x="168.8" y="166.7">B9</text>
<text x="172.1" y="162.2">GPIO5</text>
<text x="172.1" y="164.7">GPIO6</text>
<text x="172.1" y="167.1">GPIO7</text>
<text x="200.2" y="162.2">LCM2_EN</text>
<text x="202.4" y="164.7">VLCM3</text>
<text x="209.5" y="164.2">P11</text>
<text x="209.5" y="167.8">Q16</text>
<text x="27.1" y="169">F15</text>
<text x="27.1" y="171.5">F16</text>
<text x="27.1" y="173.9">F17</text>
<text x="68.9" y="169">L17</text>
<text x="68.9" y="171.5">L18</text>
<text x="68.9" y="173.9">M5</text>
<text x="129.2" y="171.7">PMU_TO_BT_REG_ON</text>
<text x="129.2" y="169.3">CODEC_TO_PMU_MIKEY_INT_L</text>
<text x="167.7" y="173.9">B15</text>
<text x="167.7" y="169">B10</text>
<text x="167.7" y="171.5">B11</text>
<text x="172.1" y="169.5">GPIO8</text>
<text x="172.1" y="172">GPIO9</text>
<text x="199.1" y="170.7">VOUT_LED</text>
<text x="200.2" y="168.3">WLED_LX</text>
<text x="202.4" y="173.2">WLED1</text>
<text x="209.5" y="172.7">P14</text>
<text x="209.5" y="170.3">Q22</text>
<text x="27.1" y="176.3">F18</text>
<text x="28.2" y="178.8">G5</text>
<text x="68.9" y="176.3">M6</text>
<text x="68.9" y="178.8">M7</text>
<text x="87.6" y="179.3">DRIVEN TO VCC_MAIN</text>
<text x="100.8" y="176.6">PMU_TO_WLAN_REG_ON</text>
<text x="110.2" y="179.3">------------&gt;</text>
<text x="143.8" y="174.2">BT_TO_PMU_HOST_WAKE</text>
<text x="144.4" y="179">PMU_TO_BB_VBUS_DET</text>
<text x="167.7" y="176.3">B16</text>
<text x="167.7" y="178.8">B17</text>
<text x="172.1" y="174.4">GPIO10</text>
<text x="172.1" y="176.8">GPIO11</text>
<text x="172.1" y="179.3">GPIO12</text>
<text x="202.4" y="175.6">WLED2</text>
<text x="209.5" y="175.1">Q14</text>
<text x="28.2" y="181.2">G6</text>
<text x="28.2" y="183.6">G7</text>
<text x="68.9" y="181.2">M8</text>
<text x="68.9" y="183.6">M9</text>
<text x="126.7" y="182.7">AP_TO_I2C0_SCL</text>
<text x="126.7" y="185">AP_BI_I2C0_SDA</text>
<text x="167.7" y="182.4">G19</text>
<text x="167.7" y="184.9">H19</text>
<text x="172.1" y="182.9">SCL</text>
<text x="172.1" y="185.3">SDA</text>
<text x="27.1" y="190.9">G10</text>
<text x="28.2" y="186">G8</text>
<text x="28.2" y="188.4">G9</text>
<text x="68.9" y="186">M10</text>
<text x="68.9" y="188.4">M11</text>
<text x="68.9" y="190.9">M12</text>
<text x="88" y="189.9">45_AP_TO_PMU_DWI_DO</text>
<text x="88" y="187.5">45_AP_TO_PMU_DWI_CLK</text>
<text x="151.6" y="189.9">PMU_DWI_DI</text>
<text x="151.6" y="187.5">PMU_DWI_CLK</text>
<text x="167.7" y="189.7">M18</text>
<text x="167.7" y="187.2">M19</text>
<text x="172.1" y="190.2">DWI_DI</text>
<text x="172.1" y="187.7">DWI_CK</text>
<text x="27.1" y="193.3">G11</text>
<text x="27.1" y="195.7">G12</text>
<text x="68.9" y="193.3">M13</text>
<text x="68.9" y="195.7">M14</text>
<text x="88" y="192.3">45_AP_TO_PMU_DWI_DI</text>
<text x="127.6" y="195.6">ACCESS POINTS</text>
<text x="147.4" y="195.9">PMU_RESET_IN</text>
<text x="151.6" y="192.3">PMU_DWI_DO</text>
<text x="167.7" y="195.7">J21</text>
<text x="167.7" y="192.1">M17</text>
<text x="172.1" y="196.2">RESET_IN</text>
<text x="172.1" y="192.6">DWI_DO</text>
<text x="27.1" y="198.1">G13</text>
<text x="68.9" y="198.1">M15</text>
<text x="68.9" y="200.6">M16</text>
<text x="141.9" y="200.9">PMU_TO_AP_IRQ_L</text>
<text x="152.2" y="198.4">RESET_1V8_L</text>
<text x="167.7" y="200.6">H21</text>
<text x="167.7" y="198.1">D19</text>
<text x="172.1" y="201">IRQ*</text>
<text x="172.1" y="198.7">RESET*</text>
<text x="107.4" y="208.1">PP1V8_SDRAM</text>
<text x="80.7" y="215.3">WDOG</text>
<text x="80.7" y="220.2">TRISTAR_TO_PMU_HOST_RESET</text>
<text x="96.7" y="218">FROM H5P</text>
<text x="141.6" y="218">ACTIVE HIGH</text>
<text x="171.9" y="220.4">GPIO1</text>
<text x="171.9" y="221.7">GPIO2</text>
<text x="180.3" y="220.4">PP1V8_SDRAM OUPUT ’0’</text>
<text x="180.3" y="221.7">INPUT, W/O PD</text>
<text x="96.7" y="222.9">FROM TRISTAR</text>
<text x="171.9" y="224.1">GPIO4</text>
<text x="171.9" y="227.7">GPIO7</text>
<text x="171.9" y="226.5">GPIO6</text>
<text x="171.9" y="225.3">GPIO5</text>
<text x="171.9" y="222.9">GPIO3</text>
<text x="180.3" y="225.3">PP1V8_SDRAM OUPUT ’0’</text>
<text x="180.3" y="224.1">PP1V8_SDRAM OUPUT ’0’</text>
<text x="180.3" y="227.7">INPUT, W/ PD IN PMU</text>
<text x="180.3" y="226.5">INPUT, W/ PU IN BATTERY PCM</text>
<text x="170.7" y="231.3">GPIO10</text>
<text x="170.7" y="233.8">GPIO12</text>
<text x="170.7" y="232.6">GPIO11</text>
<text x="171.9" y="229">GPIO8</text>
<text x="171.9" y="230.2">GPIO9</text>
<text x="180.3" y="231.3">INPUT, W/ PD IN PMU</text>
<text x="180.3" y="232.6">PP1V8_SDRAM OUTPUT ’0’</text>
<text x="180.3" y="230.2">PP1V8_SDRAM OUTPUT ’0’</text>
<text x="180.3" y="233.8">VCC_MAIN OUPUT ’0’</text>
<text x="180.3" y="229">INPUT, W/ PU TO PP1V8_SDRAM</text>
<text x="168.2" y="237.4">RESET_IN</text>
<text x="170.7" y="238.6">RESET*</text>
<text x="173.1" y="239.9">IRQ*</text>
<text x="180.3" y="237.4">ACTIVE HIGH INPUT W/ INTERNAL 200K PD</text>
<text x="180.3" y="238.6">OPEN DRAIN OUTPUT</text>
<text x="180.3" y="239.9">OPEN DRAIN OUTPUT</text>
</g>
<g font-size="1.4">
<text x="266.2" y="76.6">1/32W</text>
<text x="226.8" y="82">1/20W</text>
<text x="228.2" y="80.8">1%</text>
<text x="228.5" y="79.4">1</text>
<text x="236.2" y="79.4">2</text>
<text x="237.5" y="82">201</text>
<text x="238" y="80.8">MF</text>
<text x="264" y="81.4">MF</text>
<text x="264.2" y="79.4">1</text>
<text x="267.7" y="82">1%</text>
<text x="272" y="79.4">2</text>
<text x="272.2" y="81.4">01005</text>
<text x="259.8" y="88.9">1</text>
<text x="290.3" y="88.3">1</text>
<text x="228.7" y="93.8">6.3V</text>
<text x="229.2" y="92.6">10%</text>
<text x="230.4" y="90.1">1</text>
<text x="235" y="90.1">2</text>
<text x="235.3" y="92.6">CERM-X5R</text>
<text x="236" y="93.8">0201</text>
<text x="259.8" y="94.3">2</text>
<text x="262" y="93.7">6.3V</text>
<text x="262" y="94.9">X5R</text>
<text x="262" y="92.6">10%</text>
<text x="284.3" y="95.4">01005</text>
<text x="285.2" y="93.1">6.3V</text>
<text x="286.3" y="94.3">X5R</text>
<text x="286.3" y="92">10%</text>
<text x="290.3" y="93.8">2</text>
<text x="230.4" y="99.9">1</text>
<text x="235" y="99.9">2</text>
<text x="262" y="96">01005</text>
<text x="228.7" y="103.5">6.3V</text>
<text x="229.2" y="102.2">20%</text>
<text x="235" y="103.5">0201-1</text>
<text x="237.7" y="102.2">X5R</text>
<text x="229.2" y="113.1">10%</text>
<text x="230.4" y="110.8">1</text>
<text x="235" y="110.8">2</text>
<text x="235.3" y="113.1">CERM-X5R</text>
<text x="328.8" y="112">1</text>
<text x="228.7" y="114.4">6.3V</text>
<text x="236" y="114.4">0201</text>
<text x="330.1" y="118.6">MF</text>
<text x="330.1" y="116.2">5%</text>
<text x="330.1" y="119.8">01005</text>
<text x="330.1" y="117.4">1/32W</text>
<text x="291.6" y="123.1">1</text>
<text x="294.9" y="125.7">0%</text>
<text x="299.3" y="123.1">2</text>
<text x="328.8" y="120.4">2</text>
<text x="293.5" y="126.9">1/32W</text>
<text x="293.5" y="129.3">01005</text>
<text x="294.9" y="128">MF</text>
<text x="321.6" y="131.3">1</text>
<text x="282.2" y="134.4">1</text>
<text x="322.8" y="135.6">5%</text>
<text x="322.8" y="136.8">1/32W</text>
<text x="282.2" y="142.9">2</text>
<text x="283.4" y="138.6">0%</text>
<text x="283.4" y="141.1">MF</text>
<text x="283.4" y="139.8">1/32W</text>
<text x="283.4" y="142.3">01005</text>
<text x="321.6" y="139.8">2</text>
<text x="322.8" y="138">MF</text>
<text x="322.8" y="139.2">01005</text>
<text x="114.6" y="157.1">1</text>
<text x="116.5" y="160.8">1/32W</text>
<text x="117.9" y="159.6">5%</text>
<text x="117.9" y="162">MF</text>
<text x="122.3" y="157.1">2</text>
<text x="116.5" y="163.3">01005</text>
<text x="129.6" y="187.4">1</text>
<text x="129.6" y="189.8">1</text>
<text x="136.9" y="187.4">2</text>
<text x="136.9" y="189.8">2</text>
<text x="129.6" y="192.2">1</text>
<text x="136.9" y="192.2">2</text>
<text x="118.2" y="215.3">2</text>
<text x="122.3" y="213.3">6</text>
<text x="128.3" y="215.6">SOT891</text>
<text x="118.2" y="220.1">1</text>
<text x="130.3" y="217.8">4</text>
<text x="113.4" y="224.7">1</text>
<text x="122.3" y="223.5">5</text>
<text x="126.1" y="223.5">3</text>
<text x="138.5" y="227.7">2</text>
<text x="138.5" y="222.3">1</text>
<text x="140.7" y="227">10V</text>
<text x="140.7" y="225.9">5%</text>
<text x="108.3" y="230.2">1/32W</text>
<text x="108.3" y="232.6">01005</text>
<text x="111.2" y="231.3">MF</text>
<text x="111.2" y="229">5%</text>
<text x="113.4" y="233.2">2</text>
<text x="140.7" y="228.2">NP0-C0G</text>
<text x="140.7" y="229.4">01005</text>
</g>
<g font-size="1.2">
<text x="129.3" y="186.5">SM</text>
<text x="129.3" y="188.9">SM</text>
<text x="129.3" y="191.4">SM</text>
</g>
<g font-size="1">
<text x="306" y="82.2">12 13</text>
<text x="306" y="79.9">15</text>
<text x="131.7" y="107.7">12</text>
<text x="133.9" y="107.7">3</text>
<text x="130.3" y="112.6">12</text>
<text x="131.7" y="110.2">12</text>
<text x="132.5" y="112.6">8</text>
<text x="133.9" y="112.6">3</text>
<text x="133.9" y="110.2">3</text>
<text x="344.8" y="108.9">9</text>
<text x="346.2" y="108.9">11</text>
<text x="348.4" y="108.9">13 22</text>
<text x="131" y="119.8">18</text>
<text x="132.5" y="115">8</text>
<text x="132.5" y="117.4">8</text>
<text x="133.2" y="119.8">13</text>
<text x="133.9" y="115">3</text>
<text x="133.9" y="117.4">3</text>
<text x="214.3" y="118.4">12</text>
<text x="131" y="124.7">13</text>
<text x="133.2" y="124.7">12</text>
<text x="133.2" y="122.3">12</text>
<text x="358.6" y="123.5">15</text>
<text x="360.8" y="123.5">16</text>
<text x="111.4" y="131.9">22</text>
<text x="111.4" y="129.6">22</text>
<text x="133.2" y="127.1">21</text>
<text x="342.3" y="127.1">3</text>
<text x="127.2" y="136.8">15</text>
<text x="127.2" y="134.4">15</text>
<text x="125" y="139.2">22</text>
<text x="127.2" y="139.2">12</text>
<text x="127.2" y="141.7">22</text>
<text x="250.8" y="142.9">3</text>
<text x="250.8" y="140.4">3</text>
<text x="250.8" y="138">3</text>
<text x="252.2" y="142.9">8</text>
<text x="252.2" y="140.4">12</text>
<text x="252.2" y="138">12</text>
<text x="253.7" y="142.9">12</text>
<text x="127.2" y="149">21</text>
<text x="127.2" y="146.5">22</text>
<text x="127.9" y="144">2</text>
<text x="127.2" y="155">22</text>
<text x="89" y="157.4">22</text>
<text x="125.7" y="159.9">15</text>
<text x="127.9" y="159.9">3</text>
<text x="125" y="162.2">22</text>
<text x="125.7" y="164.7">21</text>
<text x="127.2" y="167.1">22</text>
<text x="127.2" y="162.2">12</text>
<text x="127.9" y="164.7">3</text>
<text x="127.2" y="172">22</text>
<text x="127.9" y="169.5">9</text>
<text x="98" y="176.8">22</text>
<text x="141.6" y="174.4">22</text>
<text x="141.6" y="179.3">22</text>
<text x="116.8" y="182.9">19</text>
<text x="116.8" y="185.3">19</text>
<text x="119" y="182.9">15 14</text>
<text x="119" y="185.3">15 14</text>
<text x="123.3" y="182.9">13</text>
<text x="123.3" y="185.3">13</text>
<text x="125.5" y="182.9">3</text>
<text x="125.5" y="185.3">3</text>
<text x="84.6" y="187.7">13</text>
<text x="84.6" y="190.2">13</text>
<text x="86.8" y="187.7">3</text>
<text x="86.8" y="190.2">3</text>
<text x="86.8" y="192.6">3</text>
<text x="139.9" y="198.7">22</text>
<text x="140.5" y="201">3</text>
<text x="142.1" y="198.7">21</text>
<text x="144.3" y="198.7">15</text>
<text x="146.5" y="198.7">13 11</text>
<text x="150.8" y="198.7">2</text>
<text x="94.4" y="208.3">22</text>
<text x="96.6" y="208.3">15</text>
<text x="98.8" y="208.3">13</text>
<text x="101" y="208.3">11 9</text>
<text x="104.6" y="208.3">4</text>
<text x="106.1" y="208.3">3</text>
<text x="79.4" y="215.6">2</text>
<text x="78.7" y="220.4">15</text>
<text x="121.6" y="221.3">NC</text>
</g>
</svg>
